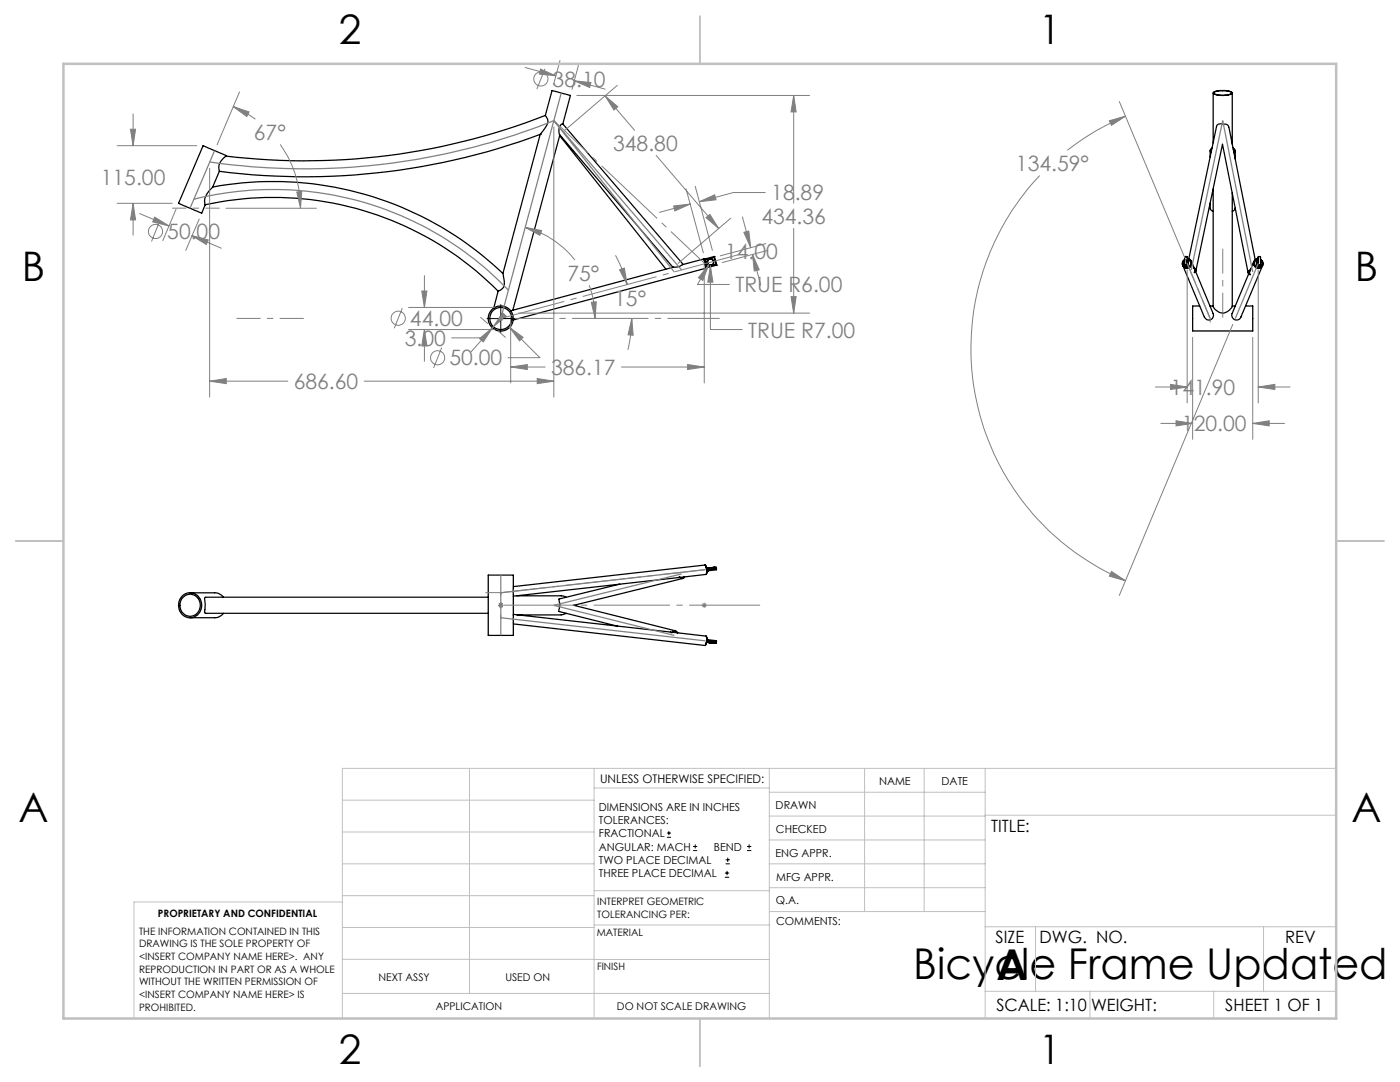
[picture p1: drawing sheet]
<svg xmlns="http://www.w3.org/2000/svg" width="279mm" height="216mm" viewBox="0 0 279 216" stroke-linecap="round" stroke-linejoin="round" font-family="sans-serif">
<g fill="none" stroke="#000" stroke-width=".25">
<path d="M242.1 18.6v9.9M242.2 18.4a5 5 0 0 1 3.7 .1 2.22 2.22 0 0 1-1.9 .5h-1a.74 .74 0 0 1-.9-.5zM242.3 18.4a4.5 4.5 0 0 1 3.5 .1 1.72 1.72 0 0 1-1.8 .5l-1-.1a.57 .57 0 0 1-.7-.5zM245.9 18.6v10.2M42.4 37.3a66.5 66.5 0 0 1 58 17.3M42.4 37.3a3.6 3.6 0 0 0-1.5 3.5l.1 .1M43.8 34.2l-1.4 3.1M45.1 31.2l-.1-.2-4.5-1.9-4.9 11.5 4.7 1.9 .7-1.6M45.1 31.2a2.64 2.64 0 0 0-1.3 3M107.8 26.8a134.5 134.5 0 0 1-64 7.4M107.8 26.8h.1M107.8 26.8l-7.4 27.8"/>
<path d="M108.8 23a131.7 131.7 0 0 1-63.7 8.2M108.8 23l.1 .1a1.63 1.63 0 0 1-.1 2.4l-1 1.3M108.8 23l1.4-4.9 3.6 .9-1.5 5.7M111.7 27.1l21.2 26.6M111.7 27l-9.4 34.9M241.5 30.1v1.3M241.9 29.5a.56 .56 0 0 0-.2 .9M242.1 37.7v23.4a2.02 2.02 0 0 0 1.9 1.4 2.02 2.02 0 0 0 1.9-1.4v-22.6M244 28.8l-5.3 25.3M244 28.8l5.1 25.7M245.2 25.4a.81 .81 0 0 0-1.1-.6l-.5-.1a.73 .73 0 0 0-.8 .6l-5.6 26.4M245.3 25.4l5.2 26.5"/>
<path d="M246.1 29.5a.53 .53 0 0 1 .4 .4 .53 .53 0 0 1-.3 .6M246.1 29.8l.1 .4M246.5 30.1v1.7M41 40.9a63.3 63.3 0 0 1 58.4 17.2M99.4 58.1l-.9 3.4M100.4 54.6v.2a3.7 3.7 0 0 1 0 2.6l-1 .7M136.3 52.8l-24-28.1a1.68 1.68 0 0 0-.6 2.2l22.6 26.4M140.5 51.6l.2 1.2 .3 .7-38.6 10.4M140.5 51.6l-4.3 1.2-.8 .4-1 .1-32.5 8.7M140.5 51.6l.2 1.2 .3 .7 .1-.1M140.6 51.9l.4 1.4M140.7 51.9l.3 1.3"/>
<path d="M140.7 51.7v.2M140.7 51.9h.1M140.7 51.9l.4 1.3M141 53.2l.1 .2M141.1 53.2v.2M141.1 53.2h-.1M141.6 51.6a.69 .69 0 0 1 .9 .5 .69 .69 0 0 1-.5 .9M141.6 51.6a.69 .69 0 0 0-.5 .9 .69 .69 0 0 0 .9 .5M141.6 51.6l-.9 .3M141.6 51.7a.6 .6 0 0 0-.4 .8 .6 .6 0 0 0 .8 .4M142 53l-.9 .2M142.5 51.2l.1 .2"/>
<path d="M142.5 51.2h.1M142.5 51.2l.5 1.7M142.5 51.2l-1.8 .5M142.6 51.4l.3 1.3M142.6 51.4l-1 .2M142.9 52.7l.1 .2M142.9 52.7l-.9 .3M143 52.9h.1M143 52.9l-1.9 .5M236 53l4.3 10.3a.94 .94 0 0 0 1.3 .5 .94 .94 0 0 0 .5-1.2l-3.5-8.4M236.1 52.1l.3-.3a.91 .91 0 0 0-.1 1.4 .91 .91 0 0 0 1.4-.2 .91 .91 0 0 0-.6-1.3 .92 .92 0 0 1 .6 1.2 .92 .92 0 0 1-1.2 .5 .92 .92 0 0 1-.4-1.3zM236.4 52a.69 .69 0 0 0 .2 1.2"/>
<path d="M236.5 52.8l.2 .5M236.6 52.9h.1M236.6 52.9l.3 .5M236.7 53.3l.2 .1M236.7 53.3h.1M236.7 52.9l.3 .5M236.9 53.4h.1M236.9 51.4v-.2l-.5 .1v1.5l.2 .1M236.9 52.7l-.2 .2M236.9 51.3l.2 .6M236.9 51.4v1.3M236.9 52.7l.2 .3"/>
<path d="M236.9 51.4l.2 .2M237 53.4h.1M237 51.6v1.3M237 51.9v.8M237.1 51.6l-.1 .4 .1 1M237.1 51.7v1.3M237.1 53v.2M237.1 51.6v.3M237.1 51.6v.1M237.1 53.2l-.1 .2M237.1 53.2h.1M237.1 51.9a.7 .7 0 0 1 .5 .7 .7 .7 0 0 1-.5 .6"/>
<path d="M237.1 51.9h.1M237.1 51.9v1.3M237.8 52.2l.5 1.2M238.3 53.4a.52 .52 0 0 1 .4 .5 .52 .52 0 0 1-.3 .5v-.1M238.3 53.4v.2a.44 .44 0 0 1 .1 .7M238.4 53.6l.1 .4-.1 .3M241.5 40.6v1.2l.6 .4M246.5 41.5l-.1 .4-.5 .3M249.5 53.9l-.1 .4v.5M249.6 53.8a.5 .5 0 0 0-.5 .5 .5 .5 0 0 0 .4 .5h-.1M249.6 53.8v.1a.47 .47 0 0 0-.4 .4 .47 .47 0 0 0 .2 .5M249.6 53.7v.1"/>
<path d="M250.2 52.2l-.6 1.5M250.9 53.2l.2 .2M250.9 53.2h.1M250.9 51.9a.7 .7 0 0 0-.5 .7 .7 .7 0 0 0 .5 .6M250.9 51.9h.1M250.9 51.9v1.3M250.9 51.8v.1M251 52.9h.1M251 53v-1.4v1.4M251 53l-.1 .2M251 53h.1M251 51.6h.1"/>
<path d="M251 51.9v.8M251.1 52.7v-1.4l.4-.1 .1 1.6-.2 .1M251.1 52.7l.2 .2M251.1 53.4h.1M251.1 52.7l-.1 .3M251.1 51.3l-.2 .6M251.2 53.4h.1M251.3 52.9h.1M251.3 52.9l-.2 .5M251.4 53.3l-.2 .1M251.4 53.3h.1M251.4 52.9l-.2 .5"/>
<path d="M251.6 52a.7 .7 0 0 1-.2 1.2M251.6 52.8l-.2 .5M252 53l-4.4 10.3a.94 .94 0 0 1-1.2 .5 .94 .94 0 0 1-.5-1.2l3.3-8M239.4 61.1h-1.4v4.9h12v-4.9h-1.4M241.5 61.1h.6M245.9 61.1h.6M36.4 118.9a2.37 2.37 0 0 1 3-.1 2.37 2.37 0 0 1 .6 3 2.31 2.31 0 0 1-2.9 1.3 2.31 2.31 0 0 1-1.4-2.9l.2-.6zM36.5 119.2a2.11 2.11 0 0 1 2.9 .1 2.11 2.11 0 0 1 .1 2.9 2.07 2.07 0 0 1-2.7 .4 2.07 2.07 0 0 1-.7-2.7zM37.9 118.3h4.9a2.31 2.31 0 0 1 1.8 .9M41 119.2h56.4M41 119.2l-.2 .2 .2 1.1-.2 1.6 .2 .2M102.4 117.3v-2.5h-5v12h5v-9.5"/>
<path d="M103.2 118.9h8.9l.9 .3M123.7 116.6l-12.1 2.9a4.9 4.9 0 0 1-.1 2.5l11.8 3M135.4 115.3l-33 3.7M135.6 115.1l-.3 .2M136.2 115.4l-21.7 5.4M136.5 115.1a.68 .68 0 0 1-.9 0M136.6 115.1a.6 .6 0 0 1-1 0M140.7 112.7a1.91 1.91 0 0 1 .2 1.9M140.7 112.7l-38.3 4.4M140.9 112.9v.1M140.9 113l.2 1-.1 .4M140.9 114.6l-5.2 .6"/>
<path d="M141 113.4h.1M141 113.9h.1M141 113.7v.1M141.1 113.4v.2M141.1 113.4l-.1 .1M141.1 113.4h.2M141.1 113.6l-.1 .1M141.1 113.9h.1M141.1 113.6l.1 .1M141.2 113.7h-.2M141.2 113.7l-.1 .2M141.2 113.4h.1"/>
<path d="M141.6 113.3l-.5 .1M141.6 113.3l-.6 .1M142 113.3l-.7 .1M142 113.3l-.9 .1M142.4 113.3h-.4M142.4 113.3h-.8M142.5 113.2l-.1 .1M142.6 113.2h.1M142.6 113.2l-1.6 .2M142.6 113.2h.3M142.6 113.2l-1 .1M142.9 113.2l.1 .2"/>
<path d="M142.9 113.2l-.9 .1M143 113.5v.2l-1.9 .2M143 113.4l-1.9 .2M143 113.4v.1M143 113.5l-1.8 .2M41 122.4h56.4M44.6 122.4a2.31 2.31 0 0 1-1.8 .9h-4.9M102.4 122.6l31.6 3.6M102.4 124.5l38.3 4.3M113 122.4l-1 .3h-8.8M114.4 120.8l20.4 5.1M134 126.2h.1a.64 .64 0 0 1 1 .1"/>
<path d="M134 126.2a.68 .68 0 0 1 .7-.3 .68 .68 0 0 1 .6 .4M134.2 126.2l6.7 .7M140.9 126.9l.1 1M140.9 126.9a1.91 1.91 0 0 1-.2 1.9M141 127.1v.8M141 128.1h.1M141 127.9l-.1 .7M141 127.9l-.1 .7-.2 .2M141 127.9l.1 .1M141 127.8h.2M141 127.9v.1M141 127.8h.1"/>
<path d="M141 127.6h.1M141 127.8v.1M141.1 128.1l.9 .1M141.1 128.2l1.2 .1M141.1 128v.1M141.1 127.6h.1M141.1 127.6l1.9 .2v.2M141.1 127.6l-.1 .1M141.1 127.6l.1 .2M141.1 128l1.9 .1M141.2 127.8l-.1 .2M141.2 127.8l1.8 .2"/>
<path d="M141.6 128.2h-.5h.9M141.6 128.2l.8 .1M141.6 128.2h-.6l1.6 .1M142 128.2l.3 .1M142 128.2l.9 .1M142.3 128.3h.2M142.6 128.3h.1M142.6 128.3h.3M143 128.1l-.1 .2M143 128v.1"/>
<circle cx="141.8" cy="52.3" r=".6"/>
<circle cx="251.1" cy="52.5" r=".94"/>
<circle cx="99.9" cy="63.6" r="2.2"/>
<circle cx="100" cy="63.6" r="2.5"/>
</g>
<g fill="none" stroke="#808080" stroke-width=".2">
<path d="M47.8 18.3l-4.5 10.6M104.8 13.5l6.1 1.6M107.9 13.8l3 1.3-3.3-.3zM108.8 13.7l-1.7 4.1M111.8 12.1l-1.3 4.7M114.6 16.1l3.3 .4-.2 1zM114.6 16.1l6.2 1.7M115.1 19h46.5M115.4 13.1l-1.2 4.7M120.8 19.1l2.5 2.2-.8 .6zM120.8 19.1l5.8 6.9M123.2 17l-10.6 9.1"/>
<path d="M158.4 19l.5 3.3h-1zM158.4 19v21.5M23.4 29.1h15.9M26 25.8h1.1l-.5 3.3zM26.6 22.7v6.4M41.8 33.6v45.6M46.5 21.3l3.2 1-.5 .9zM46.5 21.3l2.9 1.4 1.6 1.1M55.9 28.8a21.8 21.8 0 0 1 4.1 12.8M59.2 38.3l1-.1-.2 3.4zM110.5 25.3v53.9M131 31l12.4 14.6"/>
<path d="M136.9 37.7l3.5 12.7M138.7 37.2l3.5 12.8M152.7 38.4h-6.3l-6.8 1.9M207.5 35a50.3 50.3 0 0 0 17.1 80.9M221.4 24.1l3.2-.9-2.8 1.8zM223.4 20.2l13 31.2M224.6 23.2a50.6 50.6 0 0 0-11.6 6.8M23.4 40.6h11M26.6 40.6l.5 3.3h-1.1zM26.6 40.6v6.3M27.9 42.6l5.8 2.5M30.9 43.3l2.8 1.8-3.2-.8z"/>
<path d="M31.9 44.2l-1.7 4M35.1 41.7l-2.6 6.3M38.3 47l3.3 .9-.4 .9zM38.3 47l5.9 2.5M39.8 43.7l-2.7 6.3M45.1 41.6h18M84.2 58.1h1l-.5 3.2zM84.7 55v6.3M104.8 45.4l3.3 .6-.4 1zM104.8 45.4a18.9 18.9 0 0 1 9.9 6.5M117.6 56.9a18.6 18.6 0 0 1 1.2 6.7M122.8 50.9a26.2 26.2 0 0 1 2.4 5.9"/>
<path d="M123.6 53.8l1-.3 .6 3.3zM134.4 41.1l3.4-.4-3.1 1.4zM137.8 40.7l-6.2 1.7M139.6 40.3l3-1.4 .3 1zM140.5 52.9v23.5M140.9 43.4l.8-.6 1.7 2.8zM141.5 52.8l-1.2 3.2-.9-.6zM141.5 52.8l-2.3 4h6.4M141.8 53l.5 3.3h-1zM141.8 53v12.8h6.3M145.8 43.5l-10.5 9.1M148.2 43.3l1.6 6.1"/>
<path d="M148.4 46.4l1-.3 .4 3.3zM150.2 50.8l1.3 3-1 .3zM150.2 50.8l1.6 6.1M152.9 48.6l-9.1 2.4M153.2 50l-9.1 2.4M157.9 59.2h1l-.5 3.3zM158.4 45.6v16.9M236.9 53.8v26.6M251.1 53.8v26.6M41.8 76.1l3.4-.6v1.1zM41.8 76.1h15.6M72.7 76.1h37.8"/>
<path d="M80.3 61.5l-1.6 4M81.5 61.3h17.2M81.5 65.8h17.2M84.7 65.8l.5 3.2h-1zM84.7 65.8v6.3M88.2 69.4l-1.7 4M90.1 67.4h6.4M95.7 67.6l2.6-2.2-1.9 2.8zM95.9 63.3l1.4 1.3M98.5 65.2l-4.4 5M99.4 66l1.5 1.3M99.4 63.6h1"/>
<path d="M99.6 63.2l.7 .7M99.9 63v1.1M100.3 62.4l.7 .7-2.5 2.1zM100.3 63.2l-.7 .7M101.7 65.3l2.7 2-.7 .7zM101.7 65.3l6 6.1h-6.3M101.9 73.2l3.3-.5v1zM101.9 63.3v13.1M101.9 73.2h6.9M103.5 62.5h58.1M107.2 75.5l3.3 .6-3.3 .5zM118 60.3l1-.1-.2 3.4z"/>
<path d="M124 73.2h16.5M126.1 63.6l.3 3.3-1.1-.1zM126.1 63.6a28 28 0 0 1-.8 6.2M137.2 72.7l3.3 .5-3.3 .5zM230.6 77.2h6.3M233.6 76.7l3.3 .5-3.3 .5zM238 67.3v20.4M246 64.7l-22.6 54.1M250 67.3v20.4M251.1 77.2l3.3-.5v1zM251.1 77.2h6.4M231.7 84.5h6.3"/>
<path d="M234.7 84l3.3 .5-3.3 .5zM250 84.5l3.3-.5v1zM250 84.5h6.4M221.8 114l2.8 1.9-3.2-.9zM99.4 120.8h1M99.6 120.4l.7 .7M99.9 120.3v1M100.3 120.4l-.7 .7M140 120.8h1M140.2 120.4l.7 .7M140.5 120.3v1M140.9 120.4l-.7 .7"/>
<circle cx="107.9" cy="15.7" r="1.41"/>
<circle cx="31" cy="46.2" r="1.41"/>
<circle cx="79.5" cy="63.5" r="1.41"/>
<circle cx="87.3" cy="71.4" r="1.41"/>
</g>
<g fill="none" stroke="#000" stroke-width=".2">
<path d="M97.2 63.6h2.2M99.7 63.6h.5M99.9 60.8v2.2M99.9 63.3v.5M99.9 64.1v2.2M100.4 63.6h2.3M133.1 167.1h.8M133.1 166.2h.8M133.5 165.8v.9M138.3 169.7h.8M138.3 168.9h.8M138.7 168.5v.8"/>
<path d="M144.7 175h.8M144.7 174.2h.8M144.8 172.4h.9M144.8 171.6h.9M145.1 173.8v.8M145.2 171.1v.9M149.1 169.7h.8M149.1 168.9h.8M149.5 168.5v.8"/>
</g>
<g fill="none" stroke="#808080" stroke-width=".25">
<path d="M112 18.6l-12.1 45M38.7 39.8a64.9 64.9 0 0 1 62.8 18.1M42.8 30.1l-4.9 11.5M110.5 24.1a132.8 132.8 0 0 1-68.7 8.2M110.5 24.1l25.5 29.8M110.5 24.1l24.1 30.2M236.9 52.6l4.6 11M237.7 53.9l6.3-29.8 6 30.2M251.1 52.6l-4.6 11M99.9 114.8v12M136 114.5l-25.5 6.3 24.1 6M140.8 113.7l-40.9 4.6"/>
<path d="M99.9 123.3l40.9 4.6"/>
</g>
<path d="M43.8 41.5h-9.4" fill="none" stroke="#808080" stroke-width=".2" stroke-dasharray="15.2 1.3 1.3 1.3" stroke-dashoffset="12.4" stroke-linecap="butt"/>
<path d="M47.2 63.5h13.4" fill="none" stroke="#808080" stroke-width=".2" stroke-dasharray="15.2 1.3 1.3 1.3" stroke-dashoffset="10.4" stroke-linecap="butt"/>
<path d="M100 63.5l47.4-12.7" fill="none" stroke="#808080" stroke-width=".2" stroke-dasharray="15.2 1.3 1.3 1.3" stroke-dashoffset="2.1" stroke-linecap="butt"/>
<path d="M100 63.5h43.6" fill="none" stroke="#808080" stroke-width=".2" stroke-dasharray="15.2 1.3 1.3 1.3" stroke-dashoffset="4.8" stroke-linecap="butt"/>
<path d="M110.5 24.1l30.2 28.5" fill="none" stroke="#808080" stroke-width=".2" stroke-dasharray="15.2 1.3 1.3 1.3" stroke-dashoffset="5.9" stroke-linecap="butt"/>
<path d="M100 123.3v-5" fill="none" stroke="#808080" stroke-width=".2" stroke-dasharray="15.2 1.3 1.3 1.3" stroke-dashoffset="14.6" stroke-linecap="butt"/>
<path d="M100.5 120.8h51.2" fill="none" stroke="#808080" stroke-width=".2" stroke-dasharray="15.2 1.3 1.3 1.3" stroke-dashoffset="1.1" stroke-linecap="butt"/>
<path d="M100 118.3l40.8-4.6" fill="none" stroke="#808080" stroke-width=".2" stroke-dasharray="15.2 1.3 1.3 1.3" stroke-dashoffset="6.1" stroke-linecap="butt"/>
<path d="M241.5 63.5v.9M100 118.3h-3.1" fill="none" stroke="#808080" stroke-width=".2" stroke-dasharray="15.2 1.3 1.3 1.3" stroke-linecap="butt"/>
<path d="M244 63.4v-13.8" fill="none" stroke="#808080" stroke-width=".2" stroke-dasharray="15.2 1.3 1.3 1.3" stroke-dashoffset="10.3" stroke-linecap="butt"/>
<path d="M241.5 63.5l-4.6-10.9" fill="none" stroke="#808080" stroke-width=".2" stroke-dasharray="15.2 1.3 1.3 1.3" stroke-dashoffset="11.2" stroke-linecap="butt"/>
<g fill="none" stroke="#c0c0c0" stroke-width=".2">
<path d="M68.3 159.7h50.3M93.7 153.3v44.9M118.6 153.3v49.9M118.6 157.2h34.9M153.5 153.3v49.9M153.5 158.1h43.1M172.5 153.3v28.6M184.4 153.3v28.6M196.6 153.3v49.9M266.7 153.3h-198.4v49.9M68.3 178.7h50.3M68.3 172.4h50.3"/>
<path d="M68.3 166h50.3M68.3 180h-41.6v23.2M118.6 177.7h35M153.5 167.6h43.1M153.5 162.8h43.1M153.5 172.4h43.1M153.5 177.1h43.1M196.6 162.7h70.1M68.3 198.2h85.2M68.3 191.4l85.2 .1M68.3 185.1h50.3M118.6 184.6h35"/>
<path d="M153.6 181.9h43M196.6 197.8h70.1M196.6 184.9h70.1M206.7 184.9v12.9M217.5 197.8v5.4M242.2 197.8v5.4M252.2 184.9v12.9"/>
</g>
<path d="M139.7 3.2v9.5M3.1 107.9h9.6M266.7 107.9h9.5M139.7 203.2v9.6" fill="none" stroke="#c0c0c0" stroke-width=".25"/>
<path d="M12.7 12.7h254v190.5h-254z" fill="none" stroke="#c0c0c0" stroke-width=".5"/>
<g fill="#808080">
<path d="M26 25.8h1.1l-.5 3.3zM26.6 40.6l.5 3.3h-1.1zM59.2 38.3l1-.1-.2 3.4zM46.5 21.3l3.2 1-.5 .9zM41.8 76.1l3.4-.6v1.1zM107.2 75.5l3.3 .6-3.3 .5zM157.9 59.2h1l-.5 3.3zM158.4 19l.5 3.3h-1zM118 60.3l1-.1-.2 3.4zM104.8 45.4l3.3 .6-.4 1zM137.2 72.7l3.3 .5-3.3 .5zM101.9 73.2l3.3-.5v1zM126.1 63.6l.3 3.3-1.1-.1zM123.6 53.8l1-.3 .6 3.3zM120.8 19.1l2.5 2.2-.8 .6zM140.9 43.4l.8-.6 1.7 2.8zM107.9 13.8l3 1.3-3.3-.3zM114.6 16.1l3.3 .4-.2 1zM30.9 43.3l2.8 1.8-3.2-.8zM38.3 47l3.3 .9-.4 .9zM101.7 65.3l2 2.7 .7-.7zM84.2 58.1h1l-.5 3.2zM84.7 65.8l.5 3.2h-1zM95.7 67.6l2.6-2.2-1.9 2.8zM100.3 62.4l.7 .7-2.5 2.1zM141.5 52.8l-2.1 2.6 .9 .6zM141.8 53l-.5 3.3h1zM139.6 40.3l3-1.4 .3 1zM134.4 41.1l3.4-.4-3.1 1.4zM148.4 46.4l1-.3 .4 3.3zM150.2 50.8l1.3 3-1 .3z"/>
<path d="M221.4 24.1l3.2-.9-2.8 1.8zM221.8 114l2.8 1.9-3.2-.9zM233.6 76.7l3.3 .5-3.3 .5zM251.1 77.2l3.3-.5v1zM234.7 84l3.3 .5-3.3 .5zM250 84.5l3.3-.5v1z"/>
</g>
<g font-size="8.5">
<text x="182.3" y="195.4">Bicycle Frame Updated</text>
<text x="198.9" y="195.5">A</text>
</g>
<g font-size="8.1">
<text x="67.6" y="8.9">2</text>
<text x="207.3" y="8.9">1</text>
<text x="4.4" y="56.2">B</text>
<text x="270.4" y="56.2">B</text>
<text x="3.7" y="164.1">A</text>
<text x="269.7" y="164.1">A</text>
<text x="67.6" y="212.4">2</text>
<text x="207.3" y="212.4">1</text>
</g>
<g font-size="4.2" fill="#808080">
<text x="110.3" y="17.3">38.10</text>
<text x="50.7" y="27.9">67°</text>
<text x="122.4" y="30.1">348.80</text>
<text x="202.8" y="34.1">134.59°</text>
<text x="20.1" y="36.9">115.00</text>
<text x="153.9" y="40">18.89</text>
<text x="33.4" y="47.7">50.00</text>
<text x="152" y="44.6">434.36</text>
<text x="144.7" y="51.6">14.00</text>
<text x="113.2" y="56">75°</text>
<text x="146.8" y="58.3">TRUE R6.00</text>
<text x="81.8" y="65">44.00</text>
<text x="122.6" y="61.1">15°</text>
<text x="80.8" y="69">3.00</text>
<text x="149.3" y="67.4">TRUE R7.00</text>
<text x="58.6" y="77.6">686.60</text>
<text x="89.7" y="72.9">50.00</text>
<text x="110" y="74.8">386.17</text>
<text x="233.6" y="78.8">141.90</text>
<text x="235.9" y="86.1">120.00</text>
</g>
<g font-size="3.4">
<text x="197.8" y="166">TITLE:</text>
<text x="198.7" y="188.1">SIZE</text>
<text x="207.5" y="188.1">DWG. NO.</text>
<text x="256.5" y="188.2">REV</text>
<text x="198.8" y="201.7">SCALE: 1:10</text>
<text x="217.7" y="201.8">WEIGHT:</text>
<text x="244.5" y="201.7">SHEET 1 OF 1</text>
</g>
<text font-size="2.4" x="119.8" y="156.2">UNLESS OTHERWISE SPECIFIED:</text>
<g font-size="2.2">
<text x="119.5" y="161.8">DIMENSIONS ARE IN INCHES</text>
<text x="154.8" y="161.4">DRAWN</text>
<text x="175.4" y="156.6">NAME</text>
<text x="187.9" y="156.7">DATE</text>
<text x="119.5" y="164.4">TOLERANCES:</text>
<text x="119.5" y="167.1">FRACTIONAL</text>
<text x="154.9" y="166.3">CHECKED</text>
<text x="119.5" y="169.7">ANGULAR: MACH</text>
<text x="119.5" y="172.4">TWO PLACE DECIMAL</text>
<text x="142.5" y="169.7">BEND</text>
<text x="154.8" y="170.9">ENG APPR.</text>
<text x="119.5" y="175">THREE PLACE DECIMAL</text>
<text x="154.9" y="175.7">MFG APPR.</text>
<text x="154.9" y="180.4">Q.A.</text>
<text x="154.9" y="184.6">COMMENTS:</text>
</g>
<g font-size="2.1">
<text x="75.5" y="195.7">NEXT ASSY</text>
<text x="100.9" y="195.7">USED ON</text>
<text x="86.9" y="201.5">APPLICATION</text>
<text x="123.1" y="201.6">DO NOT SCALE DRAWING</text>
</g>
<g font-size="2">
<text x="31.5" y="182.9">PROPRIETARY AND CONFIDENTIAL</text>
<text x="119.2" y="180.6">INTERPRET GEOMETRIC</text>
<text x="119.2" y="183.1">TOLERANCING PER:</text>
<text x="27.8" y="186.5">THE INFORMATION CONTAINED IN THIS</text>
<text x="27.8" y="189">DRAWING IS THE SOLE PROPERTY OF</text>
<text x="27.8" y="191.6">&lt;INSERT COMPANY NAME HERE&gt;. ANY</text>
<text x="119.1" y="186.7">MATERIAL</text>
<text x="27.8" y="194.1">REPRODUCTION IN PART OR AS A WHOLE</text>
<text x="27.8" y="196.6">WITHOUT THE WRITTEN PERMISSION OF</text>
<text x="119.1" y="193.5">FINISH</text>
<text x="27.8" y="199.1">&lt;INSERT COMPANY NAME HERE&gt; IS</text>
<text x="27.8" y="201.7">PROHIBITED.</text>
</g>
</svg>
